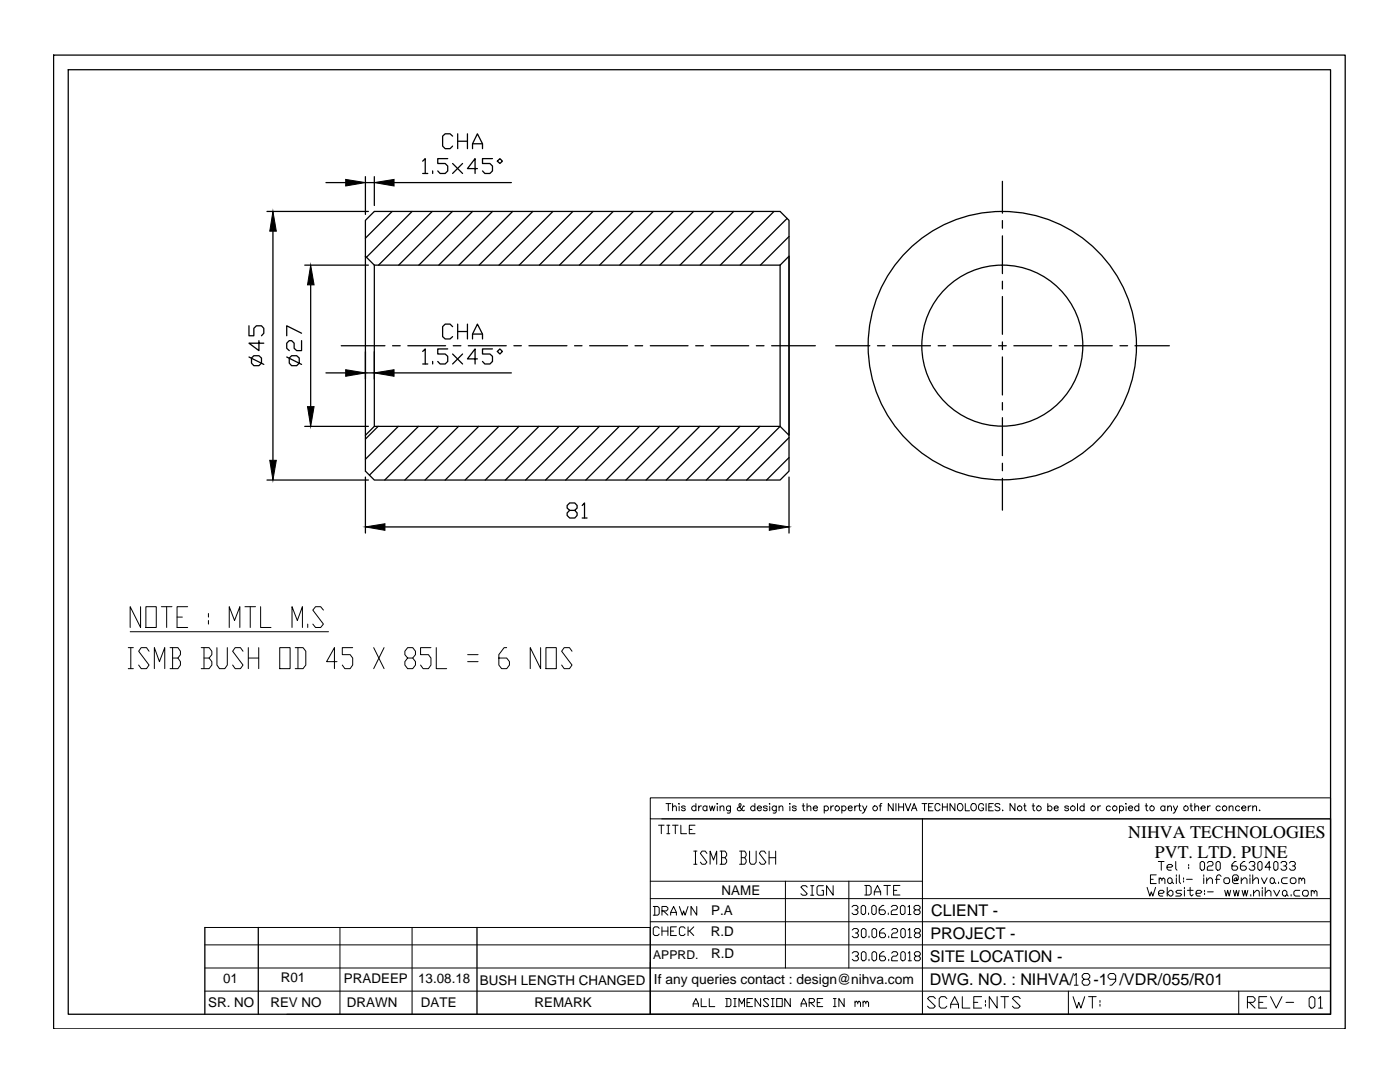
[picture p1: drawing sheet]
<svg xmlns="http://www.w3.org/2000/svg" width="279mm" height="216mm" viewBox="0 0 279 216" stroke-linecap="round" stroke-linejoin="round" font-family="sans-serif">
<!-- layer: 0 -->
<g fill="none" stroke="#000" stroke-width=".25">
<path d="M10.7 11h257.8v194.3h-257.8zM13.6 13.9h251.9v188.5h-251.9zM65.1 36.4h3.9M72.9 35.2v7.6M72.9 36.4h1.8M74.7 35.2v5.8M78.6 36.4h23.5M84.4 32.2l.5-.5v2.9M84.4 34.6h1M86.3 34.1v.5M89.4 31.7h-2v.9h1.4l.6 .5v1l-.6 .5h-1l-.4-.5M90.3 27.2l-.5-.5h-1l-.5 .5v2l.5 .5h1l.5-.5"/>
<path d="M90.3 32.6l2 2M91.3 26.7v3M91.3 28.2h2M92.3 32.6l-2 2M93.3 26.7v3M94.3 29.7v-1l1-2 1 2v1M94.3 28.7h2M95.3 33.6h-2l1.5-1.9v2.9M98.3 31.7h-2v.9h1.5l.5 .5v1l-.5 .5h-1l-.5-.5M99.3 32.2l.5-.5 .5 .5-.5 .4zM200.1 36.2v6.3M53.3 42.2h20.2"/>
<path d="M54.5 46.1v45.7M60.8 52.9h12.7M62 56.8v24.3M72.9 51.1l1.8 1.8h81M72.9 51.1v-7.1l1.8-1.8h81l1.8 1.8v50l-1.8 1.8h-81l-1.8-1.8v-7.1l1.8-1.8v-32.2M72.9 51.1v35.8M78.3 42.2l-5.4 5.3M82.2 42.2l-9.1 9.1M86.3 42.2l-10.7 10.7M90.3 42.2l-10.7 10.7M94.3 42.2l-10.7 10.7M98.3 42.2l-10.7 10.7"/>
<path d="M102.3 42.2l-10.7 10.7M106.3 42.2l-10.7 10.7M110.3 42.2l-10.7 10.7M114.3 42.2l-10.7 10.7M118.3 42.2l-10.7 10.7M122.4 42.2l-10.7 10.7M126.4 42.2l-10.8 10.7M130.4 42.2l-10.7 10.7M134.4 42.2l-10.7 10.7M138.4 42.2l-10.7 10.7M142.4 42.2l-10.7 10.7M146.4 42.2l-10.7 10.7"/>
<path d="M150.4 42.2l-10.7 10.7M154.5 42.2l-10.8 10.7M157.1 43.6l-9.4 9.3M157.5 51.1v35.8l-1.8-1.8v-32.2zM157.5 47.2l-5.7 5.7M200.1 44v1.5M200.1 47.1v7.5M200.1 56.1v1.5M200.1 59.2v7.5M49.7 65v2h1v-1.5l.5-.5h1l.4 .5v1l-.4 .5M49.7 71.2l2.9 1.5M50.2 71.4l.5-.4h1l.5 .4v1.1l-.5 .5h-1l-.5-.5z"/>
<path d="M51.7 68v2l-2-1.5h2.9M57.2 71.2l3 1.5M57.7 71.4l.5-.4h1l.5 .4v1.1l-.5 .5h-1l-.5-.5zM60.2 68v2h-1l-.5-.5v-1l-.5-.5h-.5l-.5 .5v1l.5 .5M60.2 66.5l-3-1.5v2M65.1 74.4h3.9M68.1 69h8.7M72.9 74.4h1.8M74.7 70.2v5.4M78.3 69h1.6M78.6 74.4h23.5M81.4 69h7.5"/>
<path d="M84.4 70.1l.5-.5v3M84.4 72.6h1M86.3 72.1v.5M89.4 69.6h-2v1h1.4l.6 .5v1l-.6 .5h-1l-.4-.5M90.3 65.2l-.5-.5h-1l-.5 .5v2l.5 .4h1l.5-.4M90.3 70.6l2 2M90.5 69h1.5M91.3 64.7v2.9M91.3 66.2h2M92.3 70.6l-2 2M93.3 64.7v2.9M93.5 69h7.5"/>
<path d="M94.3 67.6v-.9l1-2 1 2v.9M94.3 66.7h2M95.3 71.6h-2l1.5-2v3M98.3 69.6h-2v1h1.5l.5 .5v1l-.5 .5h-1l-.5-.5M99.3 70.1l.5-.5 .5 .5-.5 .5zM102.6 69h1.4M105.6 69h7.5M114.7 69h1.4M117.7 69h7.6M126.7 69h1.6M129.8 69h7.5M138.8 69h1.6"/>
<path d="M141.9 69h7.5M150.9 69h1.6M154 69h8.7M166.8 69h6.8M175.1 69h1.5M178.1 69h7.6M187.2 69h1.5M190.2 69h7.6M199.3 69h1.5M200.1 68.2v1.6M200.1 71.2v7.6M202.3 69h7.6"/>
<path d="M211.4 69h1.5M214.4 69h7.6M223.5 69h1.5M226.5 69h6.9M53.3 95.8h20.2M60.8 85.1h12.7M72.9 95.2v11.2M74.7 85.1h81l-10.7 10.7M75.5 85.1l-2.6 2.5M79.5 85.1l-6.6 6.5M83.5 85.1l-9.8 9.7M87.5 85.1l-10.7 10.7"/>
<path d="M91.5 85.1l-10.7 10.7M95.5 85.1l-10.7 10.7M99.6 85.1l-10.8 10.7M103.6 85.1l-10.8 10.7M107.6 85.1l-10.8 10.7M111.6 85.1l-10.7 10.7M115.6 85.1l-10.7 10.7M119.6 85.1l-10.7 10.7M123.6 85.1l-10.7 10.7M127.6 85.1l-10.7 10.7M131.6 85.1l-10.7 10.7M135.6 85.1l-10.7 10.7"/>
<path d="M139.6 85.1l-10.7 10.7M143.7 85.1l-10.7 10.7M147.7 85.1l-10.7 10.7M151.7 85.1l-10.7 10.7M157.5 87.3l-8.5 8.5M157.5 91.3l-4.5 4.5M157.5 95.2v11.2M200.1 80.3v1.5M200.1 83.3v7.6M200.1 92.4v1.5M200.1 95.4v6.4M76.8 105.1h76.7"/>
<path d="M113.7 101.8l-.5-.4v-.5l.5-.5h1l.5 .5v.5l-.5 .4h-1l-.5 .5v.6l.5 .5h1l.5-.5v-.6l-.5-.5M116.2 100.9l.5-.5v3M116.2 103.4h1M265.5 163.4v39h-135.7v-17.3M40.9 185.1v17.3M51.5 185.1v17.3M95.2 185.1v17.3"/>
<circle cx="200" cy="69" r="16.1"/>
<circle cx="200" cy="69" r="26.8"/>
</g>
<path d="M69 35.8l3.9 .6-3.9 .7zM74.7 36.4l3.9-.6v1.3zM54.5 42.2l.6 3.9h-1.3zM62 52.9l.7 3.9h-1.3zM69 73.8l3.9 .6-3.9 .7zM74.7 74.4l3.9-.6v1.3zM53.8 91.8h1.3l-.6 4zM61.4 81.1h1.3l-.7 4zM72.9 105.1l3.9-.6v1.3zM153.5 104.5l4 .6-4 .7z" fill="#000" stroke="#000" stroke-width=".2"/>
<g fill="none" stroke="#000" stroke-width=".2">
<path d="M25.6 129.2h1M25.6 133.4h1M26 126.1h39.6M26.1 129.2v4.2M28.1 121.1v4.1l-2.1-4.1v4.1M29.1 121.1h2.1v4.1h-2.1zM29.7 129.9l-.5-.7h-1l-.5 .7 2 2.8-.5 .7h-1l-.5-.7M30.8 133.4v-4.2l1 2.8 1.1-2.8v4.2M32.2 121.1h2.1M33.3 121.1v4.1M33.9 129.2h1.6l.5 .7v.7l-.5 .7M34.4 131.3h1.1l.5 .7v.7l-.5 .7h-1.6"/>
<path d="M34.4 129.2v4.2M35.3 123.1h1.1M37.5 121.1h-2.2v4.1h2.2M40.2 129.2h1.5l.6 .7v.7l-.6 .7M40.7 131.3h1l.6 .7v.7l-.6 .7h-1.5M40.7 129.2v4.2M41.6 122.4v.7M41.6 123.8v.7M43.3 129.2v3.5l.5 .7h1.1l.5-.7v-3.5M45.7 125.2v-4.1l1.1 2.7 1.1-2.7v4.1M48.5 129.9l-.5-.7h-1.1l-.5 .7 2.1 2.8-.5 .7h-1.1l-.5-.7M48.9 121.1h2.1"/>
<path d="M49.6 129.2v4.2M49.6 131.3h2M49.9 121.1v4.1M51.6 129.2v4.2M52 121.1v4.1h2.1M55.8 129.2h2.1v4.2h-2.1zM58.3 125.2v-4.1l1 2.7 1.1-2.7v4.1M58.9 129.2h1.6l.5 .7v2.8l-.5 .7h-1.6M59.5 129.2v4.2M61.4 124.5v.7M64.5 121.7l-.5-.6h-1l-.6 .6 2.1 2.8-.5 .7h-1l-.6-.7M67.3 132h-2.1l1.5-2.8v4.2"/>
<path d="M70.4 129.2h-2.1v1.4h1.6l.5 .7v1.4l-.5 .7h-1.1l-.5-.7M74.6 129.2l2.1 4.2M76.7 129.2l-2.1 4.2M81.4 131.3l-.6-.7v-.7l.6-.7h1l.5 .7v.7l-.5 .7h-1l-.6 .7v.7l.6 .7h1l.5-.7v-.7l-.5-.7M86 129.2h-2.1v1.4h1.6l.5 .7v1.4l-.5 .7h-1.1l-.5-.7M87.1 129.2v4.2h2M93.3 130.6h2.1M93.3 132h2.1M101.1 129.2h-.5l-1 1.4v2.1l.5 .7h1l.6-.7v-.7l-.6-.7h-1.5M107.9 129.2v4.2l-2.1-4.2v4.2M109 129.2h2v4.2h-2zM114.2 129.9l-.5-.7h-1.1l-.5 .7 2.1 2.8-.5 .7h-1.1l-.5-.7"/>
<path d="M129.8 159.2h135.7v4.2h-135.7zM129.8 179.3h135.7M129.8 163.4v39h-72.6M129.8 175.8h54.3M131.4 164.7h1.1M132 164.7v1.7M132.1 163.4h133.4M132.9 160.3h1M133.1 164.7h.6M133.1 166.4h.6M133.4 160.3v1.5M133.4 164.7v1.7"/>
<path d="M134.2 161.1l.4-.3 .3 .1 .1 .9M134.2 160.3v1.5M134.2 164.7h1.1M134.8 164.7v1.7M135.5 160.4h.1zM135.5 160.9v.9M135.9 164.7v1.7h1.1M136.8 161a.43 .43 0 0 0-.8 0l.7 .4 .1 .2a.43 .43 0 0 1-.8 0M137.6 165.5h.5M138.5 169.8h.6M138.5 172.5h.6M138.7 164.7h-1.1v1.7h1.1"/>
<path d="M138.8 169.8v2.7M138.9 161a.47 .47 0 0 0-.7-.1 .47 .47 0 0 0 0 .7 .47 .47 0 0 0 .7 0M138.9 160.3v1.5M139.4 160.8v1M140 160.8l-.4 .1-.2 .3M141.1 161a.45 .45 0 0 0-.7 0 .45 .45 0 0 0 0 .6 .45 .45 0 0 0 .7 0M141.1 170.3l-.4-.5h-.6l-.3 .5 1.3 1.7-.4 .5h-.6l-.3-.5M141.1 160.8v1M141.6 160.8l.2 1 .3-1 .3 1 .3-1M141.7 172.5v-2.7l.7 1.8 .6-1.8v2.7M143.1 160.4h.1zM143.2 160.9v.9"/>
<path d="M143.7 161.1l.3-.3 .4 .1 .1 .9M143.7 169.8h1l.3 .5v.4l-.3 .4M143.7 160.8v1M144 171.1h.7l.3 .5v.4l-.3 .5h-1M144 169.8v2.7M145.8 160.8l-.1 1.3-.6 .1M145.8 161a.45 .45 0 0 0-.7 0 .45 .45 0 0 0 0 .6 .45 .45 0 0 0 .7 0M147.6 169.8h1l.3 .5v.4l-.3 .4M147.9 171.1h.7l.3 .5v.4l-.3 .5h-1M147.9 169.8v2.7M148.5 160.9l-.1-.1-.1 .1a.76 .76 0 0 1-1.1 .8l-.1-.3 .2-.3 .6-.4-.2-.4-.2 .3 .2 .5 .6 .7 .2-.1M149.6 169.8v2.2l.3 .5h.7l.3-.5v-2.2"/>
<path d="M150.7 161a.47 .47 0 0 0-.7-.1 .47 .47 0 0 0 0 .7 .47 .47 0 0 0 .7 0M150.7 160.3v1.5M151.1 161.2h.9a.46 .46 0 0 0-.5-.3 .46 .46 0 0 0-.5 .4 .46 .46 0 0 0 .5 .5l.5-.2M152.9 170.3l-.4-.5h-.6l-.4 .5 1.4 1.7-.4 .5h-.6l-.4-.5M153.1 161a.43 .43 0 0 0-.8 0l.3 .2 .5 .2v.2a.43 .43 0 0 1-.8 0M153.5 169.8v2.7M153.5 171.1h1.3M153.5 160.4h.2zM153.6 160.9v.9M154.8 169.8v2.7M154.9 160.8l-.1 1.3-.5 .1M154.9 161a.47 .47 0 0 0-.7-.1 .47 .47 0 0 0 0 .7 .47 .47 0 0 0 .7 0"/>
<path d="M155.5 161.1l.3-.3 .4 .1v.9M155.5 160.8v1M156.7 175.8v17.4M157.6 160.3v.2zM157.6 160.9v.9M158.9 161a.44 .44 0 0 0-.8 0l.7 .4 .1 .2a.44 .44 0 0 1-.8 0M160.1 160.8h.5M160.3 160.3v1.2l.1 .2 .2 .1M161.1 161.1l.3-.3 .3 .1 .1 .9M161.1 160.3v1.5M161.1 177l-.3-.3h-.6l-.4 .3 1.3 1.3-.3 .3h-.6l-.4-.3M161.8 176.7h.6"/>
<path d="M161.8 178.6h.6M162.1 176.7v1.9M162.3 161.2h.8a.46 .46 0 0 0-.5-.3 .46 .46 0 0 0-.4 .4 .46 .46 0 0 0 .5 .5l.4-.2M164.3 176.7h-.9l-.3 .3v1.3l.3 .3h.9v-.9h-.3M164.5 161a.47 .47 0 0 1 .7-.1 .47 .47 0 0 1 0 .7 .47 .47 0 0 1-.7 0M164.5 160.8v1.4M165.8 160.8v1M166.3 176.7v1.9l-1.3-1.9v1.9M166.4 160.8l-.4 .1-.2 .3M168 161a.47 .47 0 0 1 .7-.1 .47 .47 0 0 1 0 .7 .47 .47 0 0 1-.7 0M168 160.8v1.4M169.3 161.2h.8a.45 .45 0 0 0-.6-.4 .45 .45 0 0 0-.2 .8l.1 .1a.41 .41 0 0 0 .7-.1"/>
<path d="M169.4 175.8v17.4M170.6 160.8v1M171.1 160.8a.45 .45 0 0 0-.5 .4M171.3 160.8h.5M171.5 160.3v1.2l.1 .2 .3 .1M172.2 160.8l.4 1 .4-1M172.6 161.8l-.3 .4h-.2M172.6 176.7h.9l.3 .3v1.3l-.3 .3h-.9M172.9 176.7v1.9M174.5 178.6v-.6l.6-1.3 .7 1.3v.6M174.5 178h1.3M175.5 160.8h.4"/>
<path d="M176 160.3l-.3 .1v1.4M176.4 176.7h1.3M177.1 176.7v1.9M178.3 160.3v1.5l-1-1.5v1.5M178.3 177.7h.7M178.8 160.3v1.5M179.4 160.3v1.5M179.4 161h.9M179.6 176.7h-1.3v1.9h1.3M180.3 160.3v1.5M180.7 160.3l.5 1.5 .6-1.5M181.9 161.8l.5-1.5 .6 1.5"/>
<path d="M182.1 161.3h.7M184 160.3h1M184.1 163.4v39M184.5 160.3v1.5M185.3 161h.6M186.2 160.3h-.9v1.5h.9M187.6 160.7a.52 .52 0 0 0-.6-.4 .52 .52 0 0 0-.4 .6v.3a.52 .52 0 0 0 .4 .6 .52 .52 0 0 0 .6-.4M188.1 161h.9M188.1 160.3v1.5M189 160.3v1.5M190.6 160.3v1.5l-1-1.5v1.5M191.3 160.4a.68 .68 0 0 1 .9 .6 .68 .68 0 0 1-.9 .7l-.2-.5v-.5z"/>
<path d="M192.6 160.3v1.5h.9M193.9 160.6l.1-.2a.72 .72 0 0 1 .9 .5 .72 .72 0 0 1-.5 .9 .76 .76 0 0 1-.5-1.2zM196.3 160.7a.52 .52 0 0 0-.6-.4 .52 .52 0 0 0-.4 .6 .6 .6 0 0 0 .2 .7 .6 .6 0 0 0 .7 0l.1-.4h-.4M196.8 160.3v1.5M197.3 161h.6M198.2 160.3h-.9v1.5h.9M199.5 160.6l-.3-.3-.5 .1-.1 .2 .1 .3 .7 .2 .1 .5a.63 .63 0 0 1-.9 0M200.1 161.7h.1zM202.6 160.3v1.5l-1-1.5v1.5M204.3 160.8h.5M204.5 160.3v1.2l.1 .2 .2 .1M206 160.8h.5"/>
<path d="M206.2 160.3v1.2l.1 .2 .2 .1M209.1 161a.47 .47 0 0 1 .7-.1 .47 .47 0 0 1 0 .7 .47 .47 0 0 1-.7 0M209.1 160.3v1.5M210.4 161.2h.8a.45 .45 0 0 0-.6-.4 .45 .45 0 0 0-.2 .8l.2 .1a.38 .38 0 0 0 .6-.1M213.3 161a.44 .44 0 0 0-.8 0l.7 .4 .1 .2a.44 .44 0 0 1-.8 0M215 160.3v1.5M216.4 161a.47 .47 0 0 0-.7-.1 .47 .47 0 0 0 0 .7 .47 .47 0 0 0 .7 0M216.4 160.3v1.5M219.1 160.8v1M219.7 160.8l-.6 .2v.2M221.6 161a.45 .45 0 0 0-.7 0 .45 .45 0 0 0 0 .6 .45 .45 0 0 0 .7 0M223.4 161a.45 .45 0 0 1 .7 0 .45 .45 0 0 1 0 .6 .45 .45 0 0 1-.7 0"/>
<path d="M223.4 160.8v1.4M224.6 160.4h.2zM224.7 160.9v.9M225.2 161.2h.8a.46 .46 0 0 0-.5-.3 .46 .46 0 0 0-.4 .4 .46 .46 0 0 0 .4 .5l.5-.2M227.3 161a.47 .47 0 0 0-.7-.1 .47 .47 0 0 0 0 .7 .47 .47 0 0 0 .7 0M227.3 160.3v1.5M228.5 160.8h.6M228.8 160.3v1.2v.2l.3 .1M228.9 177.1l.6 1.7 .3-.8 .3 .8 .5-1.7M229.6 175.5h.6M230.7 174.6h-1.1v1.7h1.1M231.2 171.9h1.1"/>
<path d="M231.2 178.3h.9l.3-.3-.3-.3h-.6l-.3 .3v.5l.3 .3h.6M231.3 175.5l.3-.3 .3 .3v.3M231.3 175.2v1.1M231.8 171.9v1.7M231.9 175.5l.3-.3 .3 .3v.8M232.5 161a.47 .47 0 0 0-.7-.1 .47 .47 0 0 0 0 .7 .47 .47 0 0 0 .7 0M232.5 160.8v1M232.9 173h.9l.2-.2-.2-.3h-.6l-.3 .3v.5l.3 .3h.6M232.9 177.1v1.7M233 161.1l.4-.3 .3 .1 .1 .9M233 175.5l.3-.3h.3l.3 .3v.5l-.3 .3h-.3l-.3-.3zM233 160.8v1"/>
<path d="M233.5 177.7h.3l.3 .3v.5l-.3 .3h-.3l-.6-.5zM233.9 176l.3 .3M234.2 160.8l.4 1 .4-1M234.6 161.8l-.3 .4h-.2M234.6 171.9v1.4l.3 .3M234.8 174.6v.3M234.8 175.2v1.1M235.4 174.6v1.4l.2 .3M235.8 177.7h-.9l-.3 .3 .3 .3h.6l.3 .2-.3 .3h-.9M236.2 175.2v.3M236.2 175.8v.2M236.4 177.1v.3"/>
<path d="M236.4 177.7v1.1M236.8 175.5h1.1M237 177.7h1.1M237.2 172.5v.3M237.2 173v.3M237.5 160.8h.4M237.5 177.1v1.4l.3 .3 .3-.3M237.7 160.3v1.2l.1 .2 .2 .1M238.4 161.1l.4-.3 .3 .1 .1 .9M238.4 160.3v1.5M238.7 178.3h.9l.2-.3-.2-.3h-.6l-.3 .3v.5l.3 .3h.6M239.5 172.2l.3-.3h.3l.3 .3v1.1l-.3 .3h-.3l-.3-.3z"/>
<path d="M239.7 161.2h.8a.46 .46 0 0 0-.5-.3 .46 .46 0 0 0-.4 .4 .46 .46 0 0 0 .4 .5l.5-.2M240.2 174.6v.3M240.2 175.2v1.1M240.4 177.7v.3M240.4 178.3v.2M240.8 175.8l.6-.6h.3l.3 .3v.8M240.8 175.2v1.1M240.9 172.2l.3-.3h.6l.3 .3v.3l-.3 .3h-.6l-.3 .2v.6h1.2M241 160.8v1M241 178h1.1M241.5 160.8l-.3 .1-.2 .3M242.6 175.5h.8"/>
<path d="M242.7 172.2l.3-.3h.3l.2 .3v1.1l-.2 .3h-.3l-.3-.3zM243.5 161a.47 .47 0 0 0-.7-.1 .47 .47 0 0 0 0 .7 .47 .47 0 0 0 .7 0M243.7 174.9l-.3-.3h-.3l-.3 .3v1.4M244.4 177.7l.3 1.1 .3-1.1 .3 1.1 .3-1.1M244.5 175.2h.6l.3 .3v.5l-.3 .3h-.6l-.3-.3v-.5zM245.3 161.1l.3-.3 .4 .1 .1 .9M245.3 160.8v1M246.2 177.7l.3 1.1 .2-1.1 .3 1.1 .3-1.1M246.7 171.9h-.3l-.5 .6v.8l.2 .3h.6l.3-.3v-.3l-.3-.2h-.8M246.8 175.5l-.2 .3h-.3v-.3l.3-.3h.2v.6l.3-.3v-.6l-.3-.3h-.5l-.3 .3v1.1l.3 .3h.8M247.4 161a.45 .45 0 0 0-.7 0 .45 .45 0 0 0 0 .6 .45 .45 0 0 0 .7 0M247.7 175.8l.6-.6h.3l.3 .3v.8"/>
<path d="M247.7 175.2v1.1M247.8 161.2h.9a.46 .46 0 0 0-.5-.3 .46 .46 0 0 0-.5 .4 .46 .46 0 0 0 .4 .5l.6-.2M247.9 177.7l.3 1.1 .3-1.1 .2 1.1 .3-1.1M248.4 171.9h-.3l-.5 .6v.8l.2 .3h.6l.3-.3v-.3l-.3-.2h-.8M249.1 160.8v1M249.3 172.2l.3-.3h.6l.2 .3v.3l-.2 .3h-.3M249.5 174.6v.3M249.5 175.2v1.1M249.6 178.5v.3M249.7 160.8l-.4 .1-.2 .3M250 161.1l.3-.3 .4 .1 .1 .9M250 175.8l.6-.6h.3l.2 .3v.8"/>
<path d="M250 160.8v1M250 174.6v1.7M250.2 172.8l.2 .2v.3l-.2 .3h-.6l-.3-.3M250.2 178.3l.6-.6h.3l.2 .3v.8M250.2 177.7v1.1M251 172.2l.3-.3h.3l.3 .3v1.1l-.3 .3h-.3l-.3-.3zM251.3 161.7h.1zM251.7 175.2l.6 1.1 .6-1.1M251.9 177.1v.3M251.9 177.7v1.1M252.5 178.3l.6-.6h.3l.2 .3v.8M252.5 177.1v1.7"/>
<path d="M253.6 173h-1.1l.8-1.1v1.7M253.7 175.2h.3l.3 .3v.5l-.3 .3h-.3l-.2-.3v-.5zM254.2 177.7l.6 1.1 .6-1.1M254.3 176l.3 .3M254.5 171.9h.2l.3 .3v1.1l-.3 .3h-.2l-.3-.3v-1.1zM255.2 176v.3M255.6 172.2l.3-.3h.6l.3 .3v.3l-.3 .3h-.3M255.9 178l.3-.3h.3l.3 .3v.5l-.3 .3h-.3l-.3-.3zM256.5 172.8l.3 .2v.3l-.3 .3h-.6l-.3-.3M256.8 178.5l.3 .3M256.9 175.2h-.8l-.3 .3v.5l.3 .3h.8M257.3 172.2l.3-.3h.6l.3 .3v.3l-.3 .3h-.3"/>
<path d="M257.5 175.5l.3-.3h.5l.3 .3v.5l-.3 .3h-.5l-.3-.3zM257.7 178.5v.3M258.2 172.8l.3 .2v.3l-.3 .3h-.6l-.3-.3M259.2 175.5l.3-.3 .3 .3v.3M259.2 175.2v1.1M259.4 177.7h-.9l-.3 .3v.5l.3 .3h.9M259.8 175.5l.3-.3 .3 .3v.8M260 178l.3-.3h.5l.3 .3v.5l-.3 .3h-.5l-.3-.3zM261.7 178l.3-.3 .3 .3v.3M261.7 177.7v1.1M262.3 178l.2-.3 .3 .3v.8M40.9 193.2h224.6"/>
<path d="M40.9 188.5h224.6M40.9 197.8h224.6M40.9 185.1h88.9M67.8 185.1v17.3M82.2 185.1v17.3M129.8 183.9h135.7M130.4 180.9h.9l.3 .3v1.1l-.3 .3h-.9M130.7 180.9v1.7M131.6 185.2l-.3-.3h-.6l-.3 .3v1.2l.3 .3h.6l.3-.3M132.1 181.8h.9l.3-.3v-.3l-.3-.3h-.9v1.7M132.1 184.9v1.8M132.1 185.8h1.2"/>
<path d="M132.4 181.8l.9 .8M133.3 184.9v1.8M133.8 182.6v-.5l.6-1.2 .6 1.2v.5M133.8 182.1h1.2M133.8 185.8h.6M135 184.9h-1.2v1.8h1.2M135.6 180.9l.6 1.7 .2-.8 .3 .8 .6-1.7M136.7 185.2l-.3-.3h-.5l-.3 .3v1.2l.3 .3h.5l.3-.3M137.3 184.9v1.8M137.6 185.8l.9 .9M138.5 184.9l-.9 .9h-.3M139.1 180.9v1.7l-1.2-1.7v1.7"/>
<path d="M139.9 199.2v1.7h1.1M141.5 199.2v1.7h1.1M144.8 199.2h.8l.3 .3v1.1l-.3 .3h-.8M145.1 199.2v1.7M146.4 199.2h.5M146.7 199.2v1.7M150.2 199.2h-1.1v1.7h1.1M151.8 199.2v1.7l-1.1-1.7v1.7M153.4 199.5l-.3-.3h-.5l-.3 .3 1.1 1.1-.3 .3h-.5l-.3-.3M154 199.2h.5M154.2 199.2v1.7M155 199.2h1.1v1.7h-1.1z"/>
<path d="M157.7 199.2v1.7l-1.1-1.7v1.7M164.2 199.2h-1.1v1.7h1.1M166.3 199.2h.6M166.6 199.2v1.7M168.5 199.2v1.7l-1.1-1.7v1.7M170 181l.3-.3h.6l.3 .3v.3l-.3 .3h-.3M170.1 185.6l.3-.3h.6l.3 .3v.3l-.3 .3h-.3M170.1 190.2l.3-.3h.6l.3 .3v.3l-.3 .3h-.3M170.6 199.8v1.1M170.9 181.6l.3 .2v.4l-.3 .3h-.6l-.3-.3M171 186.2l.3 .3v.3l-.3 .3h-.6l-.3-.3M171 190.8l.3 .3v.3l-.3 .3h-.6l-.3-.3"/>
<path d="M171.9 181l.3-.3h.3l.2 .3v1.2l-.2 .3h-.3l-.3-.3zM171.9 185.6l.3-.3h.3l.3 .3v1.2l-.3 .3h-.3l-.3-.3zM171.9 190.2l.3-.3h.3l.3 .3v1.2l-.3 .3h-.3l-.3-.3zM172.2 199.8v1.1M173.3 182.2v.3M173.4 186.8v.3M173.4 191.4v.3M174 181l.3-.3h.3l.3 .3v1.2l-.3 .3h-.3l-.3-.3zM174 185.6l.3-.3h.3l.3 .3v1.2l-.3 .3h-.3l-.3-.3zM174 190.2l.3-.3h.3l.3 .3v1.2l-.3 .3h-.3l-.3-.3zM176.4 180.7h-.3l-.6 .6v.9l.3 .3h.6l.3-.3v-.4l-.3-.2h-.9M176.4 185.3h-.3l-.6 .6v.9l.3 .3h.6l.3-.3v-.3l-.3-.3h-.9"/>
<path d="M176.4 189.9h-.3l-.6 .6v.9l.3 .3h.6l.3-.3v-.3l-.3-.3h-.9M177.3 182.2v.3M177.4 186.8v.3M177.4 191.4v.3M177.9 181l.3-.3h.6l.3 .3v.3l-.3 .3h-.6l-.3 .2v.7h1.2M178 185.6l.3-.3h.5l.3 .3v.3l-.3 .3h-.5l-.3 .3v.6h1.1M178 190.2l.3-.3h.5l.3 .3v.3l-.3 .3h-.5l-.3 .3v.6h1.1M179.7 181l.3-.3h.3l.3 .3v1.2l-.3 .3h-.3l-.3-.3zM179.8 185.6l.3-.3h.3l.3 .3v1.2l-.3 .3h-.3l-.3-.3zM179.8 190.2l.3-.3h.3l.3 .3v1.2l-.3 .3h-.3l-.3-.3zM181.2 181l.3-.3v1.8M181.2 182.5h.6"/>
<path d="M181.3 185.6l.3-.3v1.8M181.3 190.2l.3-.3v1.8M181.3 187.1h.6M181.3 191.7h.6M182.7 181.6l-.3-.3v-.3l.3-.3h.6l.3 .3v.3l-.3 .3h-.6l-.3 .2v.4l.3 .3h.6l.3-.3v-.4l-.3-.2M182.8 186.2l-.3-.3v-.3l.3-.3h.6l.3 .3v.3l-.3 .3h-.6l-.3 .3v.3l.3 .3h.6l.3-.3v-.3l-.3-.3M182.8 190.8l-.3-.3v-.3l.3-.3h.6l.3 .3v.3l-.3 .3h-.6l-.3 .3v.3l.3 .3h.6l.3-.3v-.3l-.3-.3M186.7 199.2l-.4-.3h-.8l-.4 .3 1.6 1.6-.4 .4h-.8l-.4-.4M189 199.2l-.4-.3h-.8l-.4 .3v1.6l.4 .4h.8l.4-.4M192.1 198.9v2.3h1.5M195.9 198.9h-1.6v2.3h1.6M196.7 199.6v.4"/>
<path d="M199 198.9v2.3l-1.6-2.3v2.3M199.8 198.9h1.5M200.5 198.9v2.3M203.6 199.2l-.4-.3h-.8l-.4 .3 1.6 1.6-.4 .4h-.8l-.4-.4M213.2 197.8v4.6M214.2 198.9l.7 2.3 .4-1.2 .4 1.2 .8-2.3M214.4 194.6l.4-.3v2.3M214.4 196.6h.8M216.4 195.4l-.4-.4v-.4l.4-.3h.7l.4 .3v.4l-.4 .4h-.7l-.4 .4v.4l.4 .4h.7l.4-.4v-.4l-.4-.4M217.2 198.9h1.6M218 198.9v2.3M219.5 199.6v.4"/>
<path d="M222.7 195.4h-1.2l-.4-.4v-.4l.4-.3h.8l.4 .3v1.2l-.8 .8h-.4M247.2 197.8v4.6M252.8 198.9h-1.6v2.3h1.6M253.6 198.9l1.1 2.3 1.1-2.3M261.3 199.2l.3-.3h.4l.4 .3v1.6l-.4 .4h-.4l-.3-.4zM263.2 199.2l.4-.3v2.3M138.3 200.9v-.6l.6-1.1 .5 1.1v.6M138.3 200.3h1.1M146.4 200.9h.5M147.5 200.9v-1.7l.5 1.1 .6-1.1v1.7M149.1 200.1h.5M154 200.9h.5"/>
<path d="M159.9 200.9v-.6l.5-1.1 .5 1.1v.6M159.9 200.3h1M161.5 200.1h.8l.2-.3v-.3l-.2-.3h-.8v1.7M161.7 200.1l.8 .8M163.1 200.1h.5M166.3 200.9h.6M170.6 200.1l.3-.3 .3 .3v.2M171.2 200.1l.2-.3 .3 .3v.8M172.2 200.1l.3-.3 .3 .3v.2M172.8 200.1l.2-.3 .3 .3v.8M189.7 201.2v-.8l.8-1.5 .8 1.5v.8M189.7 200.4h1.6"/>
<path d="M194.3 200h.8M196.7 200.4v.4M219.5 200.4v.4M248.9 200h1.2l.4-.4v-.4l-.4-.3h-1.2v2.3M249.3 200l1.2 1.2M251.2 200h.8M256.7 200h1.5M263.2 201.2h.7"/>
<circle cx="167.1" cy="161.3" r=".48"/>
<circle cx="174.7" cy="161.3" r=".48"/>
<circle cx="203.5" cy="161.3" r=".48"/>
<circle cx="207.3" cy="161.3" r=".48"/>
<circle cx="214.1" cy="161.3" r=".48"/>
<circle cx="218.2" cy="161.3" r=".48"/>
<circle cx="222.5" cy="161.3" r=".48"/>
<circle cx="229.9" cy="161.3" r=".48"/>
<circle cx="236.7" cy="161.3" r=".48"/>
<circle cx="244.4" cy="161.3" r=".48"/>
</g>
<g font-size="3.6">
<text x="225.2" y="167.1">NIHVA TECHNOLOGIES</text>
<text x="230.5" y="171.1">PVT. LTD. PUNE</text>
</g>
<g font-size="3.2">
<text x="185.8" y="182.8">CLIENT -</text>
<text x="185.6" y="192">SITE LOCATION -</text>
<text x="185.7" y="187.4">PROJECT -</text>
<text x="185.6" y="196.6">DWG. NO. : NIHVA/</text>
<text x="218.3" y="196.6">-1</text>
<text x="223.4" y="196.6">/VDR/055/R01</text>
</g>
<text font-size="2.8" x="130.5" y="196.3">If any queries contact : design@nihva.com</text>
<g font-size="2.7">
<text x="144" y="178.6">NAME</text>
<text x="141.9" y="182.6">P.A</text>
<text x="141.8" y="186.8">R.D</text>
<text x="141.9" y="191.2">R.D</text>
<text x="44.5" y="196.2">01</text>
<text x="56" y="196">R01</text>
<text x="68.7" y="196.2">PRADEEP</text>
<text x="83.5" y="196.2">13.08.18</text>
<text x="95.8" y="196.5">BUSH LENGTH CHANGED</text>
<text x="41.6" y="200.9">SR. NO</text>
<text x="54" y="200.9">REV NO</text>
<text x="69.2" y="200.9">DRAWN</text>
<text x="84" y="200.9">DATE</text>
<text x="106.7" y="200.9">REMARK</text>
</g>
<text font-size="2.4" x="130.4" y="191.3">APPRD.</text>
</svg>
